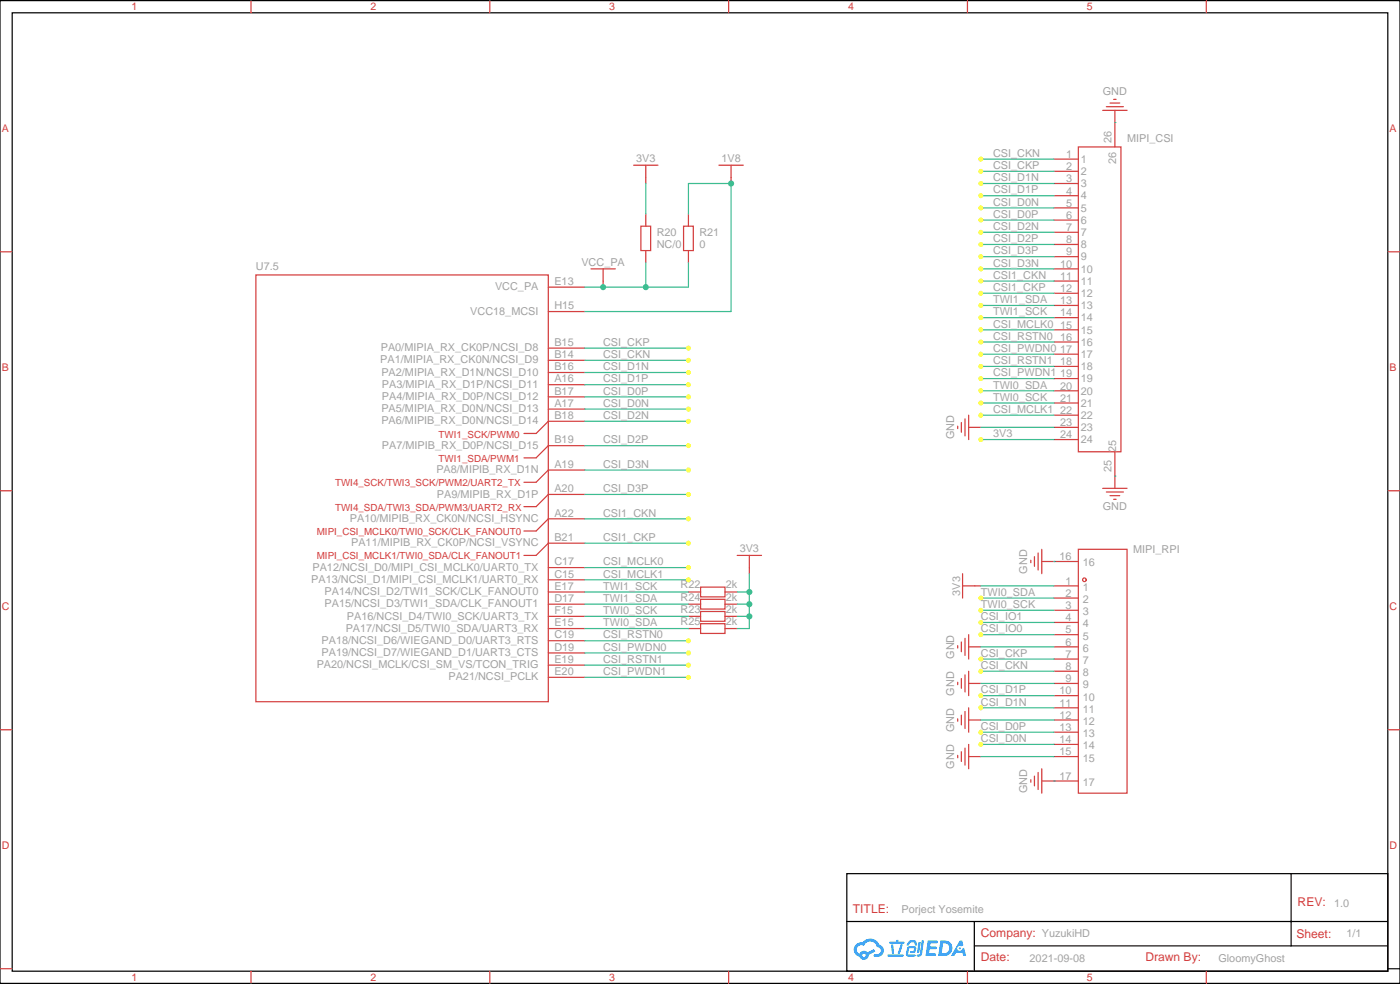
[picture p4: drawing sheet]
<svg xmlns="http://www.w3.org/2000/svg" width="405mm" height="285mm" viewBox="0 0 405 285" stroke-linecap="round" stroke-linejoin="round" font-family="sans-serif">
<path d="M0 .2h405.3v284.3h-405.3zM3.5 3.7h398.3v277.3h-398.3zM245.2 252.8h156.6v28.2h-156.6zM373.8 252.8v20.9M245.2 266.6h156.5M282.1 273.7h119.6M282.1 266.6v14.1M401.8 280.3h3.5" fill="none" stroke="#000" stroke-width=".35"/>
<g fill="none" stroke="#d43d3d" stroke-width=".35">
<path d="M72.7 .2v3.5M141.8 .2v3.5M211 .2v3.5M280.1 .2v3.5M349.2 .2v3.5M0 72.8h3.5M401.8 72.8h3.5M0 142h3.5M401.8 142h3.5M0 211.1h3.5M401.8 211.1h3.5M0 280.3h3.5"/>
<path d="M72.7 281v3.5M141.8 281v3.5M211 281v3.5M280.1 281v3.5M349.2 281v3.5"/>
</g>
<g fill="#178fff">
<path d="M268.6 272.1h2.5l.4 .2-.1 .5-2 .1-.1 .9h1.6l.4 .4-.5 .4h-1.7l-.1 1.2 1.8 .1 .2 .3-.2 .3-2.8 .1z"/>
<path d="M277.9 272.2h.7l.3 1.3-.6 .3a.74 .74 0 0 0-1.1 .3 .74 .74 0 0 0 .5 1 .74 .74 0 0 0 .9-.6l.5-.3 .6 2.3h-.8l-.3-.9h-1.8l-.5 .9h-.9z"/>
<path d="M266 272.5h.6l-.4 3a.31 .31 0 0 1-.4 .2 .31 .31 0 0 1-.3-.3z"/>
<path d="M266.9 272.1h.6l-.5 3.9a.89 .89 0 0 1-.7 .7 .89 .89 0 0 1-.9-.3l1-.4z"/>
<path d="M263.2 272.2l.6-.2 1.2 .1 .6 1.3-.7 .2-.3-1-1.1 .2a.95 .95 0 0 1-.9 .8l-.1-.2z"/>
<path d="M262.9 273.9l1.8-.2a1.04 1.04 0 0 1 .6 1.1 1.04 1.04 0 0 1-.9 .9h-.6a.29 .29 0 0 1-.3-.3 .29 .29 0 0 1 .3-.3h.7l.2-.8-1.5 .1-.3 1.7 1.9 .1a.29 .29 0 0 1 .3 .3 .29 .29 0 0 1-.3 .3l-2-.1-.4-.2 .2-2.1z"/>
<path d="M257 276.2h4.4a.3 .3 0 0 1 .3 .3 .3 .3 0 0 1-.3 .3h-4.3z"/>
<path d="M260.7 273.2h.7l-.5 1.7a1.02 1.02 0 0 1-.7 1.1l-.3-.2z"/>
<path d="M258 273.3h.6l.2 2.4-.2 .3-.3-.2z"/>
<path d="M257.5 272.5h1.9l.2-.6h.5v.6h1.5a.29 .29 0 0 1 .3 .3 .29 .29 0 0 1-.3 .2h-4z"/>
<path d="M272.3 272.1l-.7 4.5h1.5a2.27 2.27 0 0 0 2.6-2.3 2.27 2.27 0 0 0-2.7-2.2zM273.1 272.9a1.5 1.5 0 0 1 1.8 1.5 1.5 1.5 0 0 1-2 1.4h-.3z"/>
<path d="M247.8 273.3a2.09 2.09 0 0 0 1 3.5 1.37 1.37 0 0 0 1.6 .9 1.37 1.37 0 0 0 1.1-1.4l1.9-1-.4-.7-1.8 .9a1.4 1.4 0 0 0-2.3 .5 1.32 1.32 0 0 1-.7-1.9 1.32 1.32 0 0 1 1.9-.5 2.02 2.02 0 0 1 2.1-1.2 2.02 2.02 0 0 1 1.8 1.6 1.09 1.09 0 0 1 1 1.4 1.09 1.09 0 0 1-1.5 .7 .41 .41 0 0 0-.5 .3 .41 .41 0 0 0 .3 .5 1.89 1.89 0 0 0 2.5-1.2 1.89 1.89 0 0 0-1.2-2.4 2.98 2.98 0 0 0-5-.7l-1 .2zM249.6 276.4a.55 .55 0 0 1 1.1 0 .55 .55 0 0 1-1.1 0z"/>
<circle cx="277.9" cy="274.4" r=".28"/>
</g>
<g fill="none" stroke="#d43d3d" stroke-width=".35">
<path d="M319.3 31.9h7M320.3 30.9h5M321.4 29.8h2.8M322.4 28.8h.7M322.8 31.9v10.6M183.4 47.8h7.1M187 47.8v5.3M208.1 47.8h7.1M211.7 47.8v5.3M305.2 46h7M305.2 49.6h7M305.2 53.1h7"/>
<path d="M305.2 56.6h7M312.2 42.5h12.4v88.2h-12.4zM74.1 79.6h84.6v123.4h-84.6zM171.1 77.8h7.1M174.6 77.8v5.3M185.6 65.4h2.8v7.1h-2.8zM187 61.9v3.5M187 72.5v3.5M197.9 65.4h2.8v7.1h-2.8zM199.3 61.9v3.5M199.3 72.5v3.5M305.2 60.1h7"/>
<path d="M305.2 63.7h7M305.2 67.2h7M305.2 70.7h7M305.2 74.3h7M305.2 77.8h7M158.7 83.1h10.6M158.7 90.1h10.6M305.2 81.3h7M305.2 84.8h7M305.2 88.4h7M305.2 91.9h7M305.2 95.4h7"/>
<path d="M305.2 99h7M158.7 100.7h10.6M158.7 104.2h10.6M158.7 107.8h10.6M158.7 111.3h10.6M158.7 114.8h10.6M158.7 118.4h10.6M305.2 102.5h7M305.2 106h7M305.2 109.5h7M305.2 113.1h7M305.2 116.6h7"/>
<path d="M169.3 121.9h-10.6l-3.5 3.5h-3.5M169.3 128.9h-10.6l-3.5 3.6h-3.5M169.3 136h-10.6l-3.5 3.5h-3.5M277.3 123.3v.7M278.3 122.2v2.9M279.4 121.2v4.9M280.5 123.6h3.5M280.5 120.1v7.1M305.2 120.1h7M305.2 123.6h7M305.2 127.2h7M322.8 130.7v10.6"/>
<path d="M169.3 150.1h-10.6l-3.5 3.5h-3.5M169.3 157.2h-10.6l-3.5 3.5h-3.5M169.3 143.1h-10.6l-3.5 3.5h-3.5M300.6 160v4.9M301.6 158.9v7.1M312.2 158.9h14.1v70.6h-14.1zM319.3 141.3h7M320.3 142.3h5M321.4 143.4h2.8M322.4 144.5h.7M158.7 164.2h10.6M158.7 167.7h10.6"/>
<path d="M158.7 171.3h10.6M158.7 174.8h10.6M158.7 178.3h10.6M199.3 171.3h3.5M199.3 174.8h3.5M199.3 178.3h3.5M202.8 176.9h7.1v2.8h-7.1zM202.8 169.9h7.1v2.8h-7.1zM202.8 173.4h7.1v2.8h-7.1zM209.9 171.3h3.5M209.9 174.8h3.5M209.9 178.3h3.5"/>
<path d="M213.4 160.7h7.1M217 160.7v5.3M278.7 169.5h5.3M278.7 166v7M298.4 162.1v.7M299.5 161v2.9M301.6 162.5h10.6M305.2 169.5h7M305.2 173h7M305.2 176.6h7M158.7 181.9h10.6M158.7 185.4h10.6"/>
<path d="M158.7 188.9h10.6M158.7 192.4h10.6M158.7 196h10.6M199.3 181.9h3.5M202.8 180.4h7.1v2.9h-7.1zM209.9 181.9h3.5M277.3 186.8v.7M277.3 197.4v.7M278.3 185.7v2.9M278.3 196.3v2.8M279.4 184.7v4.9M279.4 195.3v4.9"/>
<path d="M280.5 187.1h3.5M280.5 197.7h3.5M280.5 183.6v7.1M280.5 194.2v7.1M305.2 180.1h7M305.2 183.6h7M305.2 187.1h7M305.2 190.7h7M305.2 194.2h7M305.2 197.7h7M277.3 208v.7M277.3 218.5v.8"/>
<path d="M278.3 206.9v2.8M278.3 217.5v2.8M279.4 205.8v5M279.4 216.4v5M280.5 208.3h3.5M280.5 218.9h3.5M280.5 204.8v7M280.5 215.4v7M305.2 201.3h7M305.2 204.8h7M305.2 208.3h7M305.2 211.8h7"/>
<path d="M305.2 215.4h7M305.2 218.9h7M298.4 225.6v.7M299.5 224.5v2.9M300.6 223.5v4.9M301.6 226h10.6M301.6 222.4v7.1"/>
<circle cx="314" cy="167.7" r=".53"/>
</g>
<g fill="none" stroke="#3dbd91" stroke-width=".35">
<path d="M187 53.1v8.8M187 76v7.1M199.3 61.9v-8.8h12.4v37h-42.4M199.3 76v7.1h-30M169.3 100.7h30M169.3 104.2h30M169.3 107.8h30M169.3 111.3h30M169.3 114.8h30M169.3 118.4h30M169.3 121.9h30M169.3 128.9h30"/>
<path d="M169.3 136h30M169.3 143.1h30M169.3 150.1h30M169.3 157.2h30M169.3 164.2h30M169.3 167.7h30M169.3 171.3h30M169.3 174.8h30M169.3 178.3h30M169.3 181.9h30M169.3 185.4h30M169.3 188.9h30"/>
<path d="M169.3 192.4h30M169.3 196h30"/>
</g>
<g fill="#3dbd91">
<circle cx="322.8" cy="137.8" r=".18"/>
<circle cx="322.8" cy="35.5" r=".18"/>
<circle cx="305.2" cy="162.5" r=".18"/>
<circle cx="305.2" cy="226" r=".18"/>
</g>
<g fill="none" stroke="#3dbd91" stroke-width=".35">
<path d="M284 46h21.2M284 49.6h21.2M284 53.1h21.2M284 56.6h21.2M284 60.1h21.2M284 63.7h21.2M284 67.2h21.2M284 70.7h21.2M284 74.3h21.2M284 77.8h21.2M284 81.3h21.2M284 84.8h21.2"/>
<path d="M284 88.4h21.2M284 91.9h21.2M284 95.4h21.2M284 99h21.2M284 102.5h21.2M284 109.5h21.2M284 113.1h21.2M284 116.6h21.2M284 106h21.2M284 123.6h21.2M284 127.2h21.2M284 120.1h21.2"/>
<path d="M213.4 171.3h3.6M213.4 174.8h3.6M213.4 178.3h3.6M217 166v15.9h-3.6M284 169.5h21.2M284 173h21.2M284 176.6h21.2M284 180.1h21.2M284 183.6h21.2M284 187.1h21.2M284 190.7h21.2M284 194.2h21.2"/>
<path d="M284 197.7h21.2M284 201.3h21.2M284 204.8h21.2M284 208.3h21.2M284 211.8h21.2M284 215.4h21.2M284 218.9h21.2"/>
</g>
<g fill="#3dbd91">
<circle cx="187" cy="83.1" r=".88"/>
<circle cx="174.6" cy="83.1" r=".88"/>
<circle cx="211.7" cy="53.1" r=".88"/>
<circle cx="217" cy="171.3" r=".88"/>
<circle cx="217" cy="174.8" r=".88"/>
<circle cx="217" cy="178.3" r=".88"/>
</g>
<g fill="#ff0">
<circle cx="199.3" cy="100.7" r=".71"/>
<circle cx="199.3" cy="104.2" r=".71"/>
<circle cx="199.3" cy="107.8" r=".71"/>
<circle cx="199.3" cy="111.3" r=".71"/>
<circle cx="199.3" cy="114.8" r=".71"/>
<circle cx="199.3" cy="118.4" r=".71"/>
<circle cx="199.3" cy="121.9" r=".71"/>
<circle cx="199.3" cy="128.9" r=".71"/>
<circle cx="199.3" cy="136" r=".71"/>
<circle cx="199.3" cy="143.1" r=".71"/>
<circle cx="199.3" cy="150.1" r=".71"/>
<circle cx="199.3" cy="157.2" r=".71"/>
<circle cx="199.3" cy="164.2" r=".71"/>
<circle cx="199.3" cy="167.7" r=".71"/>
<circle cx="199.3" cy="185.4" r=".71"/>
<circle cx="199.3" cy="188.9" r=".71"/>
<circle cx="199.3" cy="192.4" r=".71"/>
<circle cx="199.3" cy="196" r=".71"/>
<circle cx="284" cy="46" r=".71"/>
<circle cx="284" cy="49.6" r=".71"/>
<circle cx="284" cy="53.1" r=".71"/>
<circle cx="284" cy="56.6" r=".71"/>
<circle cx="284" cy="60.1" r=".71"/>
<circle cx="284" cy="63.7" r=".71"/>
<circle cx="284" cy="67.2" r=".71"/>
<circle cx="284" cy="70.7" r=".71"/>
<circle cx="284" cy="74.3" r=".71"/>
<circle cx="284" cy="77.8" r=".71"/>
<circle cx="284" cy="81.3" r=".71"/>
<circle cx="284" cy="84.8" r=".71"/>
<circle cx="284" cy="88.4" r=".71"/>
<circle cx="284" cy="91.9" r=".71"/>
<circle cx="284" cy="95.4" r=".71"/>
<circle cx="284" cy="99" r=".71"/>
<circle cx="284" cy="102.5" r=".71"/>
<circle cx="284" cy="127.2" r=".71"/>
<circle cx="284" cy="173" r=".71"/>
<circle cx="284" cy="176.6" r=".71"/>
<circle cx="284" cy="180.1" r=".71"/>
<circle cx="284" cy="183.6" r=".71"/>
<circle cx="284" cy="190.7" r=".71"/>
<circle cx="284" cy="194.2" r=".71"/>
<circle cx="284" cy="201.3" r=".71"/>
<circle cx="284" cy="204.8" r=".71"/>
<circle cx="284" cy="211.8" r=".71"/>
<circle cx="284" cy="215.4" r=".71"/>
<circle cx="284" cy="109.5" r=".71"/>
<circle cx="284" cy="113.1" r=".71"/>
<circle cx="284" cy="116.6" r=".71"/>
<circle cx="284" cy="120.1" r=".71"/>
<circle cx="284" cy="106" r=".71"/>
</g>
<g font-size="3.5" fill="#d43d3d">
<text x="375.7" y="262.3">REV:</text>
<text x="246.9" y="264">TITLE:</text>
<text x="284" y="271.1">Company: YuzukiHD</text>
<text x="375.4" y="271.4">Sheet:</text>
<text x="284" y="278.1">Date:</text>
<text x="331.6" y="278.1">Drawn By:</text>
</g>
<g font-size="3.1" fill="#d43d3d">
<text x="38.1" y="3">1</text>
<text x="107.2" y="3">2</text>
<text x="176.4" y="3">3</text>
<text x="245.5" y="3">4</text>
<text x="314.7" y="3">5</text>
<text x=".5" y="38.1">A</text>
<text x="402.3" y="38.1">A</text>
<text x=".5" y="107.3">B</text>
<text x="402.3" y="107.3">B</text>
<text x=".5" y="176.4">C</text>
<text x="402.3" y="176.4">C</text>
<text x=".5" y="245.5">D</text>
<text x="402.3" y="245.5">D</text>
<text x="38.1" y="283.8">1</text>
<text x="107.2" y="283.8">2</text>
<text x="176.4" y="283.8">3</text>
<text x="245.5" y="283.8">4</text>
<text x="314.7" y="283.8">5</text>
</g>
<g font-size="3.1" fill="#a2a2a2">
<text x="319.3" y="27.5">GND</text>
<text x="321.8" y="41.4" transform="rotate(-90 321.8 41.4)">26</text>
<text x="326.3" y="41">MIPI_CSI</text>
<text x="184.2" y="47">3V3</text>
<text x="208.9" y="47">1V8</text>
<text x="287.5" y="45.4">CSI_CKN</text>
<text x="308.7" y="45.7">1</text>
<text x="312.9" y="47.1">1</text>
<text x="323.2" y="47.4" transform="rotate(-90 323.2 47.4)">26</text>
<text x="287.5" y="48.9">CSI_CKP</text>
<text x="287.5" y="52.4">CSI_D1N</text>
<text x="308.7" y="49.2">2</text>
<text x="308.7" y="52.8">3</text>
<text x="312.9" y="50.6">2</text>
<text x="287.5" y="56">CSI_D1P</text>
<text x="287.5" y="59.5">CSI_D0N</text>
<text x="308.7" y="56.3">4</text>
<text x="308.7" y="59.8">5</text>
<text x="312.9" y="54.2">3</text>
<text x="312.9" y="57.7">4</text>
<text x="287.5" y="63">CSI_D0P</text>
<text x="308.7" y="63.3">6</text>
<text x="312.9" y="61.2">5</text>
<text x="312.9" y="64.7">6</text>
<text x="190.1" y="68.3">R20</text>
<text x="190.2" y="71.9">NC/0</text>
<text x="202.5" y="68.3">R21</text>
<text x="202.5" y="71.9">0</text>
<text x="287.5" y="66.5">CSI_D2N</text>
<text x="287.5" y="70.1">CSI_D2P</text>
<text x="308.7" y="66.9">7</text>
<text x="308.7" y="70.4">8</text>
<text x="312.9" y="68.3">7</text>
<text x="312.9" y="71.8">8</text>
<text x="168.3" y="76.9">VCC_PA</text>
<text x="287.5" y="73.6">CSI_D3P</text>
<text x="287.5" y="77.1">CSI_D3N</text>
<text x="306.9" y="77.4">10</text>
<text x="308.7" y="73.9">9</text>
<text x="312.9" y="75.3">9</text>
<text x="74.1" y="78.1">U7.5</text>
<text x="143.3" y="84">VCC_PA</text>
<text x="160.5" y="82.4">E13</text>
<text x="287.5" y="80.7">CSI1_CKN</text>
<text x="306.9" y="81">11</text>
<text x="312.9" y="78.9">10</text>
<text x="312.9" y="82.4">11</text>
<text x="160.5" y="89.5">H15</text>
<text x="287.5" y="84.2">CSI1_CKP</text>
<text x="287.5" y="87.7">TWI1_SDA</text>
<text x="306.9" y="84.5">12</text>
<text x="306.9" y="88">13</text>
<text x="312.9" y="85.9">12</text>
<text x="312.9" y="89.4">13</text>
<text x="136.2" y="91">VCC18_MCSI</text>
<text x="287.5" y="91.2">TWI1_SCK</text>
<text x="287.5" y="94.8">CSI_MCLK0</text>
<text x="306.9" y="91.6">14</text>
<text x="306.9" y="95.1">15</text>
<text x="312.9" y="93">14</text>
<text x="110.2" y="101.6">PA0/MIPIA_RX_CK0P/NCSI_D8</text>
<text x="160.5" y="100.1">B15</text>
<text x="174.6" y="100.1">CSI_CKP</text>
<text x="287.5" y="98.3">CSI_RSTN0</text>
<text x="287.5" y="101.8">CSI_PWDN0</text>
<text x="306.9" y="98.6">16</text>
<text x="312.9" y="96.5">15</text>
<text x="312.9" y="100">16</text>
<text x="110.1" y="105.2">PA1/MIPIA_RX_CK0N/NCSI_D9</text>
<text x="160.5" y="103.6">B14</text>
<text x="160.5" y="107.1">B16</text>
<text x="174.6" y="103.6">CSI_CKN</text>
<text x="174.6" y="107.1">CSI_D1N</text>
<text x="287.5" y="105.4">CSI_RSTN1</text>
<text x="306.9" y="102.1">17</text>
<text x="306.9" y="105.7">18</text>
<text x="312.9" y="103.6">17</text>
<text x="312.9" y="107.1">18</text>
<text x="110.4" y="108.7">PA2/MIPIA_RX_D1N/NCSI_D10</text>
<text x="110.6" y="112.2">PA3/MIPIA_RX_D1P/NCSI_D11</text>
<text x="160.5" y="110.6">A16</text>
<text x="174.6" y="110.6">CSI_D1P</text>
<text x="287.5" y="108.9">CSI_PWDN1</text>
<text x="287.5" y="112.4">TWI0_SDA</text>
<text x="306.9" y="109.2">19</text>
<text x="306.9" y="112.7">20</text>
<text x="312.9" y="110.6">19</text>
<text x="110.4" y="119.3">PA5/MIPIA_RX_D0N/NCSI_D13</text>
<text x="110.6" y="115.7">PA4/MIPIA_RX_D0P/NCSI_D12</text>
<text x="160.5" y="114.2">B17</text>
<text x="160.5" y="117.7">A17</text>
<text x="174.6" y="114.2">CSI_D0P</text>
<text x="174.6" y="117.7">CSI_D0N</text>
<text x="287.5" y="115.9">TWI0_SCK</text>
<text x="287.5" y="119.5">CSI_MCLK1</text>
<text x="306.9" y="116.3">21</text>
<text x="306.9" y="119.8">22</text>
<text x="312.9" y="114.1">20</text>
<text x="312.9" y="117.7">21</text>
<text x="110.4" y="122.8">PA6/MIPIB_RX_D0N/NCSI_D14</text>
<text x="160.5" y="121.2">B18</text>
<text x="174.6" y="121.2">CSI_D2N</text>
<text x="306.9" y="123.3">23</text>
<text x="312.9" y="121.2">22</text>
<text x="312.9" y="124.7">23</text>
<text x="110.6" y="129.9">PA7/MIPIB_RX_D0P/NCSI_D15</text>
<text x="160.5" y="128.3">B19</text>
<text x="174.6" y="128.3">CSI_D2P</text>
<text x="276.3" y="127.1" transform="rotate(-90 276.3 127.1)">GND</text>
<text x="287.5" y="126.5">3V3</text>
<text x="306.9" y="126.8">24</text>
<text x="312.9" y="128.2">24</text>
<text x="323.2" y="130.7" transform="rotate(-90 323.2 130.7)">25</text>
<text x="126.3" y="136.9">PA8/MIPIB_RX_D1N</text>
<text x="160.5" y="135.3">A19</text>
<text x="174.6" y="135.3">CSI_D3N</text>
<text x="321.8" y="136.6" transform="rotate(-90 321.8 136.6)">25</text>
<text x="126.5" y="144">PA9/MIPIB_RX_D1P</text>
<text x="160.5" y="142.4">A20</text>
<text x="174.6" y="142.4">CSI_D3P</text>
<text x="160.5" y="149.4">A22</text>
<text x="174.6" y="149.4">CSI1_CKN</text>
<text x="319.3" y="147.5">GND</text>
<text x="101.3" y="151">PA10/MIPIB_RX_CK0N/NCSI_HSYNC</text>
<text x="101.7" y="158.1">PA11/MIPIB_RX_CK0P/NCSI_VSYNC</text>
<text x="160.5" y="156.5">B21</text>
<text x="174.6" y="156.5">CSI1_CKP</text>
<text x="214.2" y="159.8">3V3</text>
<text x="328.1" y="160">MIPI_RPI</text>
<text x="90.5" y="165.1">PA12/NCSI_D0/MIPI_CSI_MCLK0/UART0_TX</text>
<text x="160.5" y="163.6">C17</text>
<text x="160.5" y="167.1">C15</text>
<text x="174.6" y="163.6">CSI_MCLK0</text>
<text x="174.6" y="167.1">CSI_MCLK1</text>
<text x="297.4" y="166" transform="rotate(-90 297.4 166)">GND</text>
<text x="306.8" y="162.1">16</text>
<text x="313.5" y="163.9">16</text>
<text x="90.1" y="168.7">PA13/NCSI_D1/MIPI_CSI_MCLK1/UART0_RX</text>
<text x="94" y="172.2">PA14/NCSI_D2/TWI1_SCK/CLK_FANOUT0</text>
<text x="160.5" y="170.6">E17</text>
<text x="174.6" y="170.6">TWI1_SCK</text>
<text x="197.1" y="170.2">R22</text>
<text x="197.1" y="173.8">R24</text>
<text x="210.1" y="170.2">2k</text>
<text x="210.1" y="173.8">2k</text>
<text x="278" y="172.3" transform="rotate(-90 278 172.3)">3V3</text>
<text x="284" y="172.4">TWI0_SDA</text>
<text x="308.5" y="169.2">1</text>
<text x="308.5" y="172.7">2</text>
<text x="313.5" y="170.9">1</text>
<text x="94" y="175.7">PA15/NCSI_D3/TWI1_SDA/CLK_FANOUT1</text>
<text x="100.4" y="179.2">PA16/NCSI_D4/TWI0_SCK/UART3_TX</text>
<text x="160.5" y="174.1">D17</text>
<text x="160.5" y="177.7">F15</text>
<text x="174.6" y="174.1">TWI1_SDA</text>
<text x="174.6" y="177.7">TWI0_SCK</text>
<text x="197.1" y="177.3">R23</text>
<text x="210.1" y="177.3">2k</text>
<text x="284" y="175.9">TWI0_SCK</text>
<text x="284" y="179.4">CSI_IO1</text>
<text x="308.5" y="176.2">3</text>
<text x="308.5" y="179.8">4</text>
<text x="313.5" y="174.5">2</text>
<text x="313.5" y="178">3</text>
<text x="100.1" y="182.8">PA17/NCSI_D5/TWI0_SDA/UART3_RX</text>
<text x="160.5" y="181.2">E15</text>
<text x="160.5" y="184.7">C19</text>
<text x="174.6" y="181.2">TWI0_SDA</text>
<text x="174.6" y="184.7">CSI_RSTN0</text>
<text x="197.1" y="180.8">R25</text>
<text x="210.1" y="180.8">2k</text>
<text x="284" y="183">CSI_IO0</text>
<text x="308.5" y="183.3">5</text>
<text x="313.5" y="181.5">4</text>
<text x="313.5" y="185">5</text>
<text x="93.1" y="186.3">PA18/NCSI_D6/WIEGAND_D0/UART3_RTS</text>
<text x="93.1" y="189.8">PA19/NCSI_D7/WIEGAND_D1/UART3_CTS</text>
<text x="160.5" y="188.3">D19</text>
<text x="160.5" y="191.8">E19</text>
<text x="174.6" y="188.3">CSI_PWDN0</text>
<text x="174.6" y="191.8">CSI_RSTN1</text>
<text x="276.3" y="190.6" transform="rotate(-90 276.3 190.6)">GND</text>
<text x="284" y="190">CSI_CKP</text>
<text x="308.5" y="186.8">6</text>
<text x="308.5" y="190.3">7</text>
<text x="313.5" y="188.6">6</text>
<text x="91.7" y="193.4">PA20/NCSI_MCLK/CSI_SM_VS/TCON_TRIG</text>
<text x="129.8" y="196.9">PA21/NCSI_PCLK</text>
<text x="160.5" y="195.3">E20</text>
<text x="174.6" y="195.3">CSI_PWDN1</text>
<text x="284" y="193.5">CSI_CKN</text>
<text x="308.5" y="193.9">8</text>
<text x="308.5" y="197.4">9</text>
<text x="313.5" y="192.1">7</text>
<text x="313.5" y="195.6">8</text>
<text x="276.3" y="201.2" transform="rotate(-90 276.3 201.2)">GND</text>
<text x="284" y="200.6">CSI_D1P</text>
<text x="306.8" y="200.9">10</text>
<text x="313.5" y="199.2">9</text>
<text x="313.5" y="202.7">10</text>
<text x="284" y="204.1">CSI_D1N</text>
<text x="306.8" y="204.4">11</text>
<text x="306.8" y="208">12</text>
<text x="313.5" y="206.2">11</text>
<text x="313.5" y="209.7">12</text>
<text x="276.3" y="211.8" transform="rotate(-90 276.3 211.8)">GND</text>
<text x="284" y="211.2">CSI_D0P</text>
<text x="284" y="214.7">CSI_D0N</text>
<text x="306.8" y="211.5">13</text>
<text x="306.8" y="215">14</text>
<text x="313.5" y="213.3">13</text>
<text x="306.8" y="218.6">15</text>
<text x="313.5" y="216.8">14</text>
<text x="313.5" y="220.3">15</text>
<text x="276.3" y="222.4" transform="rotate(-90 276.3 222.4)">GND</text>
<text x="306.8" y="225.6">17</text>
<text x="313.5" y="227.4">17</text>
<text x="297.4" y="229.5" transform="rotate(-90 297.4 229.5)">GND</text>
<text x="386.3" y="262.3">1.0</text>
<text x="261.1" y="264.1">Porject Yosemite</text>
<text x="389.8" y="271.2">1/1</text>
<text x="298.1" y="278.2">2021-09-08</text>
<text x="352.8" y="278.2">GloomyGhost</text>
</g>
<g font-size="2.8" fill="#d43d3d">
<text x="127" y="126.6">TWI1_SCK/PWM0</text>
<text x="127" y="133.6">TWI1_SDA/PWM1</text>
<text x="97" y="140.7">TWI4_SCK/TWI3_SCK/PWM2/UART2_TX</text>
<text x="97" y="147.7">TWI4_SDA/TWI3_SDA/PWM3/UART2_RX</text>
<text x="91.7" y="154.8">MIPI_CSI_MCLK0/TWI0_SCK/CLK_FANOUT0</text>
<text x="91.7" y="161.9">MIPI_CSI_MCLK1/TWI0_SDA/CLK_FANOUT1</text>
</g>
</svg>
